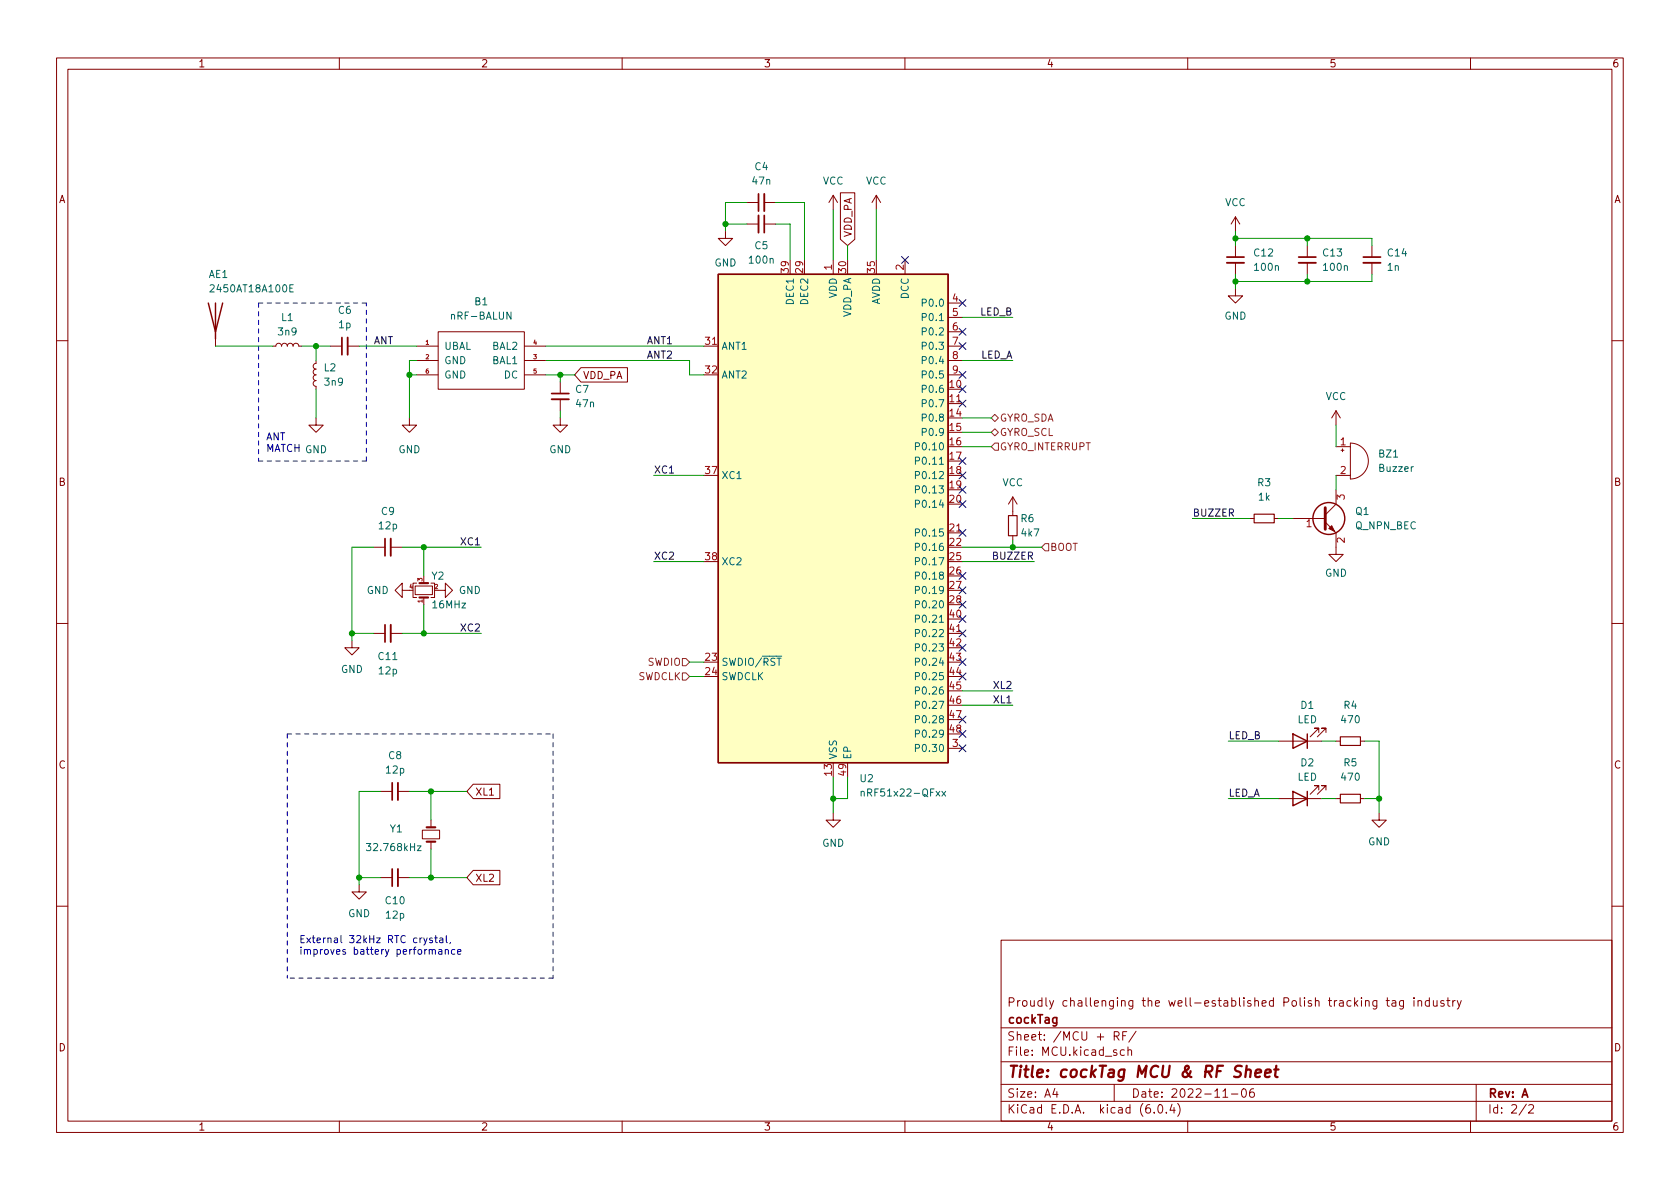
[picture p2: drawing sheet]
<svg xmlns="http://www.w3.org/2000/svg" width="297mm" height="210mm" viewBox="0 0 297 210" stroke-linecap="round" stroke-linejoin="round" font-family="sans-serif">
<g fill="none" stroke="#840000" stroke-width=".18">
<path d="M10 10.2h277v190.1h-277zM12 12.2h273v186.1h-273zM60 10.2v2M110 10.2v2M160 10.2v2M210 10.2v2M260 10.2v2M132.1 35.8h2M132.1 39.6h2M135.1 35.8h2.1M135.1 39.6h2.1M147.3 34.5l-.7 1.3"/>
<path d="M147.3 34.5v2.6M147.3 34.5l.8 1.3M148.6 34.1h2.5v8.2l-1.2 1.1-1.3-1.1zM154.9 34.5l-.7 1.3M154.9 34.5v2.6M154.9 34.5l.8 1.3M218.4 38.3l-.7 1.3M218.4 38.3v2.6M218.4 38.3l.8 1.3M38.1 58.7v2.5M77.5 58.7h15.2v10.1h-15.2zM128.3 40.9v1.3h1.2l-1.2 1.2-1.3-1.2h1.3"/>
<path d="M147.3 46v2.5M160 46v2.5M167.6 53.6h2.6M167.6 56.1h2.6M167.6 58.7h2.6M218.4 51v1.3h1.3l-1.3 1.3-1.2-1.3h1.2M218.4 43.4v2.1M218.4 46.5v2M231.1 43.4v2.1M231.1 46.5v2M242.6 43.4v2.1M242.6 46.5v2"/>
<path d="M10 60.2h2M48.3 61.2h.5l.1-.4 .4-.1 .3 .1 .2 .4 .1-.3 .3-.2 .4 .1 .2 .4 .2-.4 .4-.1 .3 .2 .1 .3 .2-.4 .3-.1 .4 .1 .1 .4h.5M55.9 63.7v.6l-.4 .1-.1 .4 .1 .3 .4 .2-.3 .1-.2 .3 .1 .4 .4 .2-.4 .2-.1 .4 .2 .3 .3 .1-.4 .2-.1 .3 .1 .4 .4 .1v.5M55.9 73.9v1.3h-1.3l1.3 1.2 1.2-1.2h-1.2M58.4 61.2h2.1M61.5 61.2h2M72.4 73.9v1.3h-1.3l1.3 1.2 1.3-1.2h-1.3M73.7 61.2h3.8M73.7 63.7h3.8M73.7 66.3h3.8M92.7 61.2h3.8M92.7 63.7h3.8"/>
<path d="M92.7 66.3h3.8M99.1 73.9v1.3h-1.3l1.3 1.2 1.2-1.2h-1.2M99.1 67.6v2M99.1 70.6v2M102.7 65h8.2v2.6h-8.2l-1.1-1.3zM124.5 61.2h2.5M167.6 61.2h2.6M167.6 71.4h2.6M167.6 63.7h2.6M167.6 66.3h2.6M236.2 72.6v2.6M236.2 79h2.6"/>
<path d="M236.2 72.6l-.7 1.3M236.2 72.6l.8 1.3M237.1 79.6h.5M237.4 79.4v.5M238.8 78.4a3.2 3.2 0 0 1 3.1 3.1 3.2 3.2 0 0 1-3.1 3.2zM285 60.2h2M66 96.8h2.1M69.1 96.8h2M167.6 94.2h2.6M179.1 87.9v3.3M179.1 94.7v.8M179.1 87.9l-.8 1.2"/>
<path d="M179.1 87.9l.7 1.2M221 91.7h.7M225.3 91.7h.8M228.6 91.7h5.7M234.3 92.3l1.9 1.9v3.8h1.3l-1.3 1.3-1.3-1.3h1.3M236.2 86.6v2.5l-1.9 2M236.2 84.1h2.6M10 110.2h2M62.2 113.3v1.2h1.3l-1.3 1.3-1.2-1.3h1.2M66 112h2.1M69.1 112h2M71.1 104.4v-1.3l-1.3 1.3 1.3 1.3v-1.3h1.3"/>
<path d="M73.4 103.6h3.1v1.6h-3.1zM73.7 103.1h-.7v2.6h.7M74.9 101.8v1.3M74.9 105.7v1.2M76.2 103.1h.6v2.6h-.6M77.5 104.4h1.2v-1.3l1.3 1.3-1.3 1.3v-1.3M167.6 112h2.6M285 110.2h2M67.3 139.9h2M70.4 139.9h2M83.7 138.7h4.7v2.5h-4.7l-1.2-1.3zM167.6 132.3h2.6"/>
<path d="M226.1 131.1h7.6M233.2 139.7v-.8h-.8h.8l-1.6 1.6M233.2 129.5v-.7h-.8h.8l-1.6 1.5M234.4 139.7v-.8h-.7h.7l-1.5 1.6M234.4 129.5v-.7h-.7h.7l-1.5 1.5M236.2 131.1h.8M240.5 131.1h.8M63.5 156.5v1.2h1.3l-1.3 1.3-1.3-1.3h1.3M67.3 155.2h2M70.4 155.2h2M74.7 146.8h3v1.5h-3zM76.2 145v1.3"/>
<path d="M76.2 148.8v1.3M83.7 153.9h4.7v2.6h-4.7l-1.2-1.3zM147.3 143.8v1.2h1.3l-1.3 1.3-1.3-1.3h1.3M226.1 141.2h7.6M236.2 141.2h.8M240.5 141.2h.8M243.8 143.8v1.2h1.3l-1.3 1.3-1.2-1.3h1.2M10 160.2h2M177 166.3h108v32h-108zM241.4 177.1l.2-.2 .4 .1 .1 .9M241.4 176.9v1M243.4 176.9v1.2l-.3 .3h-.3"/>
<path d="M243.4 177l-.4-.1-.3 .3v.4l.2 .3h.5M245.1 176.9h.5M245.3 176.4v1.3l.3 .2M246.1 177h.6l.1 .9M246.8 177.3l-.5 .1a.29 .29 0 0 0-.2 .2 .29 .29 0 0 0 .2 .3h.5M248.1 176.9v1.2l-.2 .3h-.4M248.1 177l-.4-.1-.3 .3v.4l.2 .3h.5M250 176.4v.2M250 176.9v1M250.7 177.1l.2-.2 .4 .1 .1 .9M250.7 176.9v1M252.7 177l-.4-.1-.3 .3v.4l.1 .3h.6"/>
<path d="M252.7 176.4v1.5M253.4 176.9l.1 1h.4l.2-.1M254.1 176.9v1M255.3 177l-.4-.1-.2 .2 .1 .3 .5 .1v.4h-.6M255.8 176.9h.6M256 176.4v1.3l.4 .2M256.9 176.9v1M257.3 176.9l-.3 .1-.1 .2M257.6 176.9l.4 1M258.4 176.9l-.5 1.4-.3 .1M285 160.2h2M60 198.3v2"/>
<path d="M110 198.3v2M160 198.3v2M177 194.8h108M177 191.8h108M177 187.8h108M177 181.8h108M186.5 192.5l-.4 1h1M186.9 193v1M197 191.8v3M197 183.2l.7-.1 .2-.2-.1-.3-.2-.2h-.6v1.5M197.4 183.2l.5 .7M198.5 183.1h.5"/>
<path d="M198.8 185.7l-.4-.1-.3 .3v.4l.1 .3h.6M199.2 182.4h-.7v1.5M199.4 185.8l.2-.2 .4 .1 .1 .9M199.4 185.1v1.5M200.9 182.4l-1.3 1.9M204.1 196.7v.1M204.9 195.4l.2-.1a.81 .81 0 0 1 .6 .7 .81 .81 0 0 1-.3 .8h-.2a.81 .81 0 0 1-.6-.6 .81 .81 0 0 1 .3-.8zM206.2 196.7v.1M207.2 195.3l-.3 1h.9M207.6 195.8v1M208.2 195.1a1.72 1.72 0 0 1 0 2.3M210 198.3v2"/>
<path d="M216.2 194h.9M217.7 193.5h1.2M219.7 192.6l.2-.1a.81 .81 0 0 1 .5 .7 .81 .81 0 0 1-.3 .8h-.1a.81 .81 0 0 1-.6-.6 .81 .81 0 0 1 .3-.8zM221.6 192.5a.59 .59 0 0 0-.7 .7v.5l.2 .3h.4l.2-.1 .1-.5-.2-.2-.4-.1-.3 .3M260 198.3v2M261 191.8v6.5M269.9 195.3l-1.3 1.9M270.3 195.5l.6-.2 .2 .2 .1 .3-1 1h1"/>
</g>
<path d="M220.3 189.3a.49 .49 0 0 1 .9 .1l-.2 1.1M222 189.8l1-.2-.1-.4-.2-.1-.6 .1-.2 1 .3 .3 .6-.1M223.7 189.8l1-.2-.1-.4-.5-.1-.4 .3v1l.2 .1 .6-.1M225.3 189.1h.8M225.7 188.5l-.2 1.7v.2l.4 .1" fill="none" stroke="#840000" stroke-width=".4"/>
<g fill="none" stroke="#840000" stroke-width=".25">
<path d="M36.8 53.6l1.3 5.1 1.3-5.1M38.1 53.6v6.3M127 48.5h40.6v86.4h-40.6zM228.6 139.9l2.5 1.3-2.5 1.3zM228.6 129.8l2.5 1.3-2.5 1.2zM231.1 129.8v2.5M231.1 139.9v2.6"/>
<circle cx="234.9" cy="91.7" r="2.82"/>
</g>
<g fill="none" stroke="#006464" stroke-width=".18">
<path d="M37.2 50.5l.4-.1 .3 .3-.8 .9h.8M51.2 51h.5M51.8 50.4h-.6v1.2h.6M90.4 55.2v1.2l-.8-1.2v1.2M161.9 79l.6-.1 .1-.2-.1-.3-.6-.1v1.3M161.9 81.5l.6-.1 .1-.1-.1-.3-.6-.2v1.3M161.9 84h.6l.1-.2-.1-.3-.6-.1v1.2M161.9 86.6l.6-.1 .1-.2-.1-.3-.6-.1v1.3M161.9 89.1h.6l.1-.2-.1-.3-.6-.1v1.2M161.9 94.2l.6-.1 .1-.1-.1-.3-.6-.2v1.3M161.9 96.7h.6l.1-.2-.1-.3-.6-.1v1.2M161.9 99.3l.6-.1 .1-.2-.1-.3-.6-.1v1.3"/>
<path d="M161.9 101.8h.6l.1-.2-.1-.3-.6-.1v1.2M161.9 104.4l.6-.1 .1-.2-.1-.3-.6-.1v1.3M161.9 106.9l.6-.1 .1-.1-.1-.3-.6-.2v1.3M161.9 109.4h.6l.1-.2-.1-.3-.6-.1v1.2M161.9 112l.6-.1 .1-.2-.1-.3-.6-.1v1.3M161.9 114.5h.6l.1-.2-.1-.3-.6-.1v1.2M161.9 117.1l.6-.1 .1-.2-.1-.3-.6-.1v1.3M161.9 119.6l.6-.1 .1-.1-.1-.3-.6-.2v1.3M152.3 139.9v.9M161.9 132.3l.6-.1 .1-.1-.1-.3-.6-.2v1.3M161.9 122.1h.6l.1-.2-.1-.3-.6-.1v1.2M161.9 124.7l.6-.1 .1-.2-.1-.3-.6-.1v1.3"/>
<path d="M161.9 127.2h.6l.1-.2-.1-.3-.6-.1v1.2M161.9 129.8l.6-.1 .1-.2-.1-.3-.6-.1v1.3M166.5 139.9l.7 .9M167.2 139.9l-.7 .9M64.8 149.2h.8l-.5 .4 .4 .2v.5l-.2 .1-.5-.1M73.8 149.6h.7l-.7 .8h.7M152.3 140.1l.1-.2 .3 .1 .1 .8"/>
</g>
<path d="M134.1 38.1v3M135.1 34.3v3M61.5 59.7v3M216.9 46.5h3.1M229.6 46.5h3.1M241 46.5h3.1M97.5 70.6h3.1M69.1 95.2v3.1M69.1 110.5v3M70.4 138.4v3.1M70.4 153.7v3" fill="none" stroke="#840000" stroke-width=".33"/>
<path d="M134.1 34.3v3M135.1 38.1v3M60.5 59.7v3M216.9 45.5h3.1M229.6 45.5h3.1M241 45.5h3.1M97.5 69.6h3.1M68.1 95.2v3.1M68.1 110.5v3M69.3 138.4v3.1M69.3 153.7v3" fill="none" stroke="#840000" stroke-width=".3"/>
<path d="M178.3 91.2h1.5v3.5h-1.5zM221.7 90.9h3.6v1.6h-3.6zM237 130.3h3.5v1.5h-3.5zM237 140.5h3.5v1.5h-3.5z" fill="none" stroke="#840000" stroke-width=".2"/>
<path d="M74.2 105.7h1.5M74.2 103.1h1.5M75.4 148.8h1.6M75.4 146.3h1.6" fill="none" stroke="#840000" stroke-width=".38"/>
<path d="M234.3 89.8v3.8" fill="none" stroke="#840000" stroke-width=".51"/>
<path d="M234.9 93.5l.6-.5 .5 1z" fill="#840000" stroke="#840000" stroke-width=".18"/>
<path d="M127 48.5h40.6v86.4h-40.6z" fill="#ffffc2" stroke="#ffffc2" stroke-width=".18"/>
<path d="M175.3 76.4l.6-.6 .6 .6-.6 .7zM175.3 79l.6-.6h.6v1.2h-.6zM175.3 73.9l.6-.6 .6 .6-.6 .6zM184.8 96.1h.6v1.3h-.6l-.7-.6zM120.6 119h.7l.6 .6-.6 .7h-.7zM120.6 116.5h.7l.6 .6-.6 .6h-.7z" fill="none" stroke="#725600" stroke-width=".18"/>
<g fill="none" stroke="#0000c2" stroke-width=".18">
<path d="M75.5 165.9l-.4 1.1-.2 .1M76.4 165.9h-.3l-.2 .1 .1 .2 .4 .1v.3h-.5M76.4 168.1l.2-.2 .3 .1 .1 .7M76.9 165.9h.4M77 165.4v1.1l.3 .2M77.6 168h.5v.7M77.8 165.9h.4l.1 .8M78.1 168.2l-.4 .1-.2 .1 .2 .3h.4M78.3 166.2h-.4l-.2 .2 .2 .3 .4-.1M78.7 168l.2-.1 .3 .1 .1 .7M78.7 167.9v.8M78.9 165.4v1.1l.2 .2"/>
<path d="M79.6 166.6l-.1 .3M80.4 168l-.3-.1-.3 .2 .1 .6h.5M80.9 168.3l.6-.1v-.2l-.4-.1-.2 .2 .1 .6h.5"/>
</g>
<path d="M45.7 53.6v27.9M45.7 53.6h19.1M45.7 81.5h19.1M64.8 81.5v-27.9M50.8 129.8h47M50.8 129.8v43.2M97.8 129.8v43.2M97.8 173h-47" fill="none" stroke="#0000c2" stroke-width=".18" stroke-dasharray=".8 .8"/>
<g fill="none" stroke="#009600" stroke-width=".18">
<path d="M128.3 39.6h3.8M132.1 35.8h-3.8v5.1M137.2 39.6h2.5v6.4M137.2 35.8h5v10.2M147.3 37.1v8.9M154.9 37.1v8.9M149.9 43.4v2.6M170.2 56.1h8.9M218.4 42.2h24.2v1.2M218.4 40.9v2.5M218.4 48.5v2.5M231.1 42.2v1.2"/>
<path d="M231.1 48.5v1.3M242.6 48.5v1.3h-24.2M38.1 61.2h10.2M53.3 61.2h5.1M55.9 61.2v2.5M55.9 68.8v5.1M63.5 61.2h10.2M72.4 66.3h1.3M73.7 63.7h-1.3v10.2M96.5 63.7h25.4v2.6h2.6M96.5 61.2h28M96.5 66.3h5.1"/>
<path d="M99.1 66.3v1.3M99.1 72.6v1.3M170.2 63.7h8.9M170.2 76.4h5.1M170.2 73.9h5.1M170.2 79h5.1M236.2 75.2v3.8M66 96.8h-3.8v16.5M71.1 96.8h14M74.9 96.8v5M115.6 84.1h8.9M115.6 99.3h8.9"/>
<path d="M170.2 96.8h13.9M170.2 99.3h12.7M179.1 95.5v1.3M210.8 91.7h10.2M226.1 91.7h2.5M236.2 84.1v2.5M62.2 112h3.8M71.1 112h14M74.9 106.9v5.1M121.9 119.6h2.6M121.9 117.1h2.6M67.3 139.9h-3.8v16.6"/>
<path d="M72.4 139.9h10.1M76.2 139.9v5.1M147.3 137.4v6.4M149.9 137.4v3.8h-2.6M170.2 124.7h8.9M170.2 122.2h8.9M217.2 131.1h8.9M233.7 131.1h2.5M241.3 131.1h2.5v12.7M63.5 155.2h3.8M72.4 155.2h10.1M76.2 150.1v5.1"/>
<path d="M217.2 141.2h8.9M233.7 141.2h2.5M241.3 141.2h2.5"/>
</g>
<g fill="none" stroke="#000084" stroke-width=".18">
<path d="M159.4 45.4l1.2 1.2M160.6 45.4l-1.2 1.2M169.6 53l1.2 1.2M169.6 58.1l1.2 1.2M170.8 53l-1.2 1.2M170.8 58.1l-1.2 1.2M169.6 65.7l1.2 1.2M169.6 60.6l1.2 1.2M169.6 70.8l1.2 1.2M169.6 68.2l1.2 1.2M170.8 65.7l-1.2 1.2M170.8 60.6l-1.2 1.2"/>
<path d="M170.8 70.8l-1.2 1.2M170.8 68.2l-1.2 1.2M169.6 80.9l1.2 1.2M169.6 83.5l1.2 1.2M169.6 86l1.2 1.2M169.6 93.6l1.2 1.2M169.6 88.5l1.2 1.3M170.8 80.9l-1.2 1.2M170.8 83.5l-1.2 1.2M170.8 86l-1.2 1.2M170.8 93.6l-1.2 1.2M170.8 88.5l-1.2 1.3"/>
<path d="M169.6 119l1.2 1.2M169.6 101.2l1.2 1.3M169.6 103.8l1.2 1.2M169.6 106.3l1.2 1.2M169.6 116.5l1.2 1.2M169.6 113.9l1.2 1.3M169.6 108.9l1.2 1.2M169.6 111.4l1.2 1.2M170.8 119l-1.2 1.2M170.8 101.2l-1.2 1.3M170.8 103.8l-1.2 1.2M170.8 106.3l-1.2 1.2"/>
<path d="M170.8 116.5l-1.2 1.2M170.8 113.9l-1.2 1.3M170.8 108.9l-1.2 1.2M170.8 111.4l-1.2 1.2M169.6 126.6l1.2 1.3M169.6 129.2l1.2 1.2M169.6 131.7l1.2 1.2M170.8 126.6l-1.2 1.3M170.8 129.2l-1.2 1.2M170.8 131.7l-1.2 1.2"/>
</g>
<g fill="#009600" stroke="#009600" stroke-width=".18">
<circle cx="76.2" cy="139.9" r=".46"/>
<circle cx="76.2" cy="155.2" r=".46"/>
<circle cx="63.5" cy="155.2" r=".46"/>
<circle cx="147.3" cy="141.2" r=".46"/>
<circle cx="243.8" cy="141.2" r=".46"/>
<circle cx="74.9" cy="96.8" r=".46"/>
<circle cx="72.4" cy="66.3" r=".46"/>
<circle cx="128.3" cy="39.6" r=".46"/>
<circle cx="99.1" cy="66.3" r=".46"/>
<circle cx="218.4" cy="49.8" r=".46"/>
<circle cx="231.1" cy="49.8" r=".46"/>
<circle cx="231.1" cy="42.2" r=".46"/>
<circle cx="218.4" cy="42.2" r=".46"/>
<circle cx="62.2" cy="112" r=".46"/>
<circle cx="74.9" cy="112" r=".46"/>
<circle cx="55.9" cy="61.2" r=".46"/>
<circle cx="179.1" cy="96.8" r=".46"/>
</g>
<text font-size="2.8" fill="#840000" x="178" y="190.6">Title: cockTag MCU &amp; RF Sheet</text>
<g font-size="2.1" fill="#840000">
<text x="178" y="178">Proudly challenging the well-established Polish tracking tag industry</text>
<text x="178" y="184">Sheet: /MCU + RF/</text>
<text x="178" y="181">cockTag</text>
<text x="178" y="186.7">File: MCU.kicad_sch</text>
<text x="178" y="196.9">KiCad E.D.A. kicad (6.0.4)</text>
<text x="178" y="194.1">Size: A4</text>
<text x="200" y="194.1">Date: 2022-11-06</text>
<text x="263" y="194.1">Rev: A</text>
<text x="263" y="196.9">Id: 2/2</text>
</g>
<g font-size="1.8" fill="#840000">
<text x="35" y="11.9">1</text>
<text x="85" y="11.9">2</text>
<text x="135" y="11.9">3</text>
<text x="185" y="11.9">4</text>
<text x="235" y="11.9">5</text>
<text x="285" y="11.9">6</text>
<text x="10.3" y="35.9">A</text>
<text x="285.3" y="35.9">A</text>
<text x="150.6" y="42" transform="rotate(-90 150.6 42)">VDD_PA</text>
<text x="103" y="67">VDD_PA</text>
<text x="10.3" y="85.9">B</text>
<text x="285.3" y="85.9">B</text>
<text x="10.3" y="135.9">C</text>
<text x="285.3" y="135.9">C</text>
<text x="84" y="140.7">XL1</text>
<text x="84" y="155.9">XL2</text>
<text x="10.3" y="185.9">D</text>
<text x="285.3" y="185.9">D</text>
<text x="35" y="199.9">1</text>
<text x="85" y="199.9">2</text>
<text x="135" y="199.9">3</text>
<text x="185" y="199.9">4</text>
<text x="235" y="199.9">5</text>
<text x="285" y="199.9">6</text>
</g>
<g font-size="1.8" fill="#006464">
<text x="133.1" y="32.6">47n</text>
<text x="133.5" y="30.1">C4</text>
<text x="145.5" y="32.6">VCC</text>
<text x="153.1" y="32.6">VCC</text>
<text x="216.6" y="36.4">VCC</text>
<text x="126.3" y="47.1">GND</text>
<text x="132.6" y="46.6">100n</text>
<text x="133.5" y="44.1">C5</text>
<text x="221.8" y="45.3">C12</text>
<text x="221.9" y="47.9">100n</text>
<text x="234" y="45.3">C13</text>
<text x="234.1" y="47.9">100n</text>
<text x="245.3" y="47.9">1n</text>
<text x="245.4" y="45.3">C14</text>
<text x="36.9" y="49.1">AE1</text>
<text x="37.7" y="51.7">2450AT18A100E</text>
<text x="84" y="54">B1</text>
<text x="140.3" y="53.7" transform="rotate(-90 140.3 53.7)">DEC1</text>
<text x="142.9" y="53.7" transform="rotate(-90 142.9 53.7)">DEC2</text>
<text x="148" y="52.8" transform="rotate(-90 148 52.8)">VDD</text>
<text x="160.7" y="52.8" transform="rotate(-90 160.7 52.8)">DCC</text>
<text x="49.3" y="59.3">3n9</text>
<text x="49.8" y="56.8">L1</text>
<text x="59.8" y="55.5">C6</text>
<text x="59.9" y="58">1p</text>
<text x="80" y="56.5">nRF-BALUN</text>
<text x="150.5" y="56.2" transform="rotate(-90 150.5 56.2)">VDD_PA</text>
<text x="155.6" y="54" transform="rotate(-90 155.6 54)">AVDD</text>
<text x="163.5" y="54.2">P0.0</text>
<text x="163.5" y="56.8">P0.1</text>
<text x="163.5" y="59.3">P0.2</text>
<text x="216.5" y="56.5">GND</text>
<text x="57.3" y="65.7">L2</text>
<text x="78.5" y="61.8">UBAL</text>
<text x="78.5" y="64.4">GND</text>
<text x="87.1" y="64.4">BAL1</text>
<text x="87.1" y="61.8">BAL2</text>
<text x="127.5" y="61.8">ANT1</text>
<text x="163.5" y="61.8">P0.3</text>
<text x="163.5" y="64.4">P0.4</text>
<text x="57.5" y="68.2">3n9</text>
<text x="78.5" y="66.9">GND</text>
<text x="89.1" y="66.9">DC</text>
<text x="101.8" y="69.5">C7</text>
<text x="127.5" y="66.9">ANT2</text>
<text x="163.5" y="69.5">P0.6</text>
<text x="163.5" y="66.9">P0.5</text>
<text x="234.4" y="70.7">VCC</text>
<text x="101.9" y="72">47n</text>
<text x="163.5" y="72">P0.7</text>
<text x="163.5" y="74.5">P0.8</text>
<text x="163.5" y="77.1">P0.9</text>
<text x="70.4" y="80.1">GND</text>
<text x="97.1" y="80.1">GND</text>
<text x="162.5" y="79.6">P0.10</text>
<text x="162.5" y="82.2">P0.11</text>
<text x="243.8" y="80.9">BZ1</text>
<text x="243.9" y="83.4">Buzzer</text>
<text x="127.5" y="84.7">XC1</text>
<text x="162.5" y="84.7">P0.12</text>
<text x="162.5" y="87.2">P0.13</text>
<text x="162.5" y="89.8">P0.14</text>
<text x="177.2" y="86">VCC</text>
<text x="222.4" y="86">R3</text>
<text x="222.5" y="88.5">1k</text>
<text x="67.1" y="93.6">12p</text>
<text x="67.5" y="91.1">C9</text>
<text x="162.5" y="94.9">P0.15</text>
<text x="180.5" y="92.3">R6</text>
<text x="180.7" y="94.9">4k7</text>
<text x="239.6" y="93.6">Q_NPN_BEC</text>
<text x="239.7" y="91.1">Q1</text>
<text x="127.5" y="99.9">XC2</text>
<text x="162.5" y="97.4">P0.16</text>
<text x="162.5" y="99.9">P0.17</text>
<text x="234.3" y="102">GND</text>
<text x="64.8" y="105">GND</text>
<text x="76.3" y="102.5">Y2</text>
<text x="76.6" y="107.6">16MHz</text>
<text x="81.1" y="105">GND</text>
<text x="162.5" y="102.5">P0.18</text>
<text x="162.5" y="105">P0.19</text>
<text x="162.5" y="107.6">P0.20</text>
<text x="162.5" y="110.1">P0.21</text>
<text x="162.5" y="112.6">P0.22</text>
<text x="60.3" y="119">GND</text>
<text x="67" y="116.7">C11</text>
<text x="67.1" y="119.2">12p</text>
<text x="127.5" y="117.7">SWDIO/~{RST}</text>
<text x="162.5" y="115.2">P0.23</text>
<text x="162.5" y="117.7">P0.24</text>
<text x="127.5" y="120.3">SWDCLK</text>
<text x="162.5" y="120.3">P0.25</text>
<text x="162.5" y="122.8">P0.26</text>
<text x="162.5" y="125.3">P0.27</text>
<text x="230" y="125.3">D1</text>
<text x="237.6" y="125.3">R4</text>
<text x="162.5" y="127.9">P0.28</text>
<text x="162.5" y="130.4">P0.29</text>
<text x="229.4" y="127.9">LED</text>
<text x="237.3" y="127.9">470</text>
<text x="68.3" y="136.8">12p</text>
<text x="68.7" y="134.2">C8</text>
<text x="148" y="134.4" transform="rotate(-90 148 134.4)">VSS</text>
<text x="150.5" y="134.4" transform="rotate(-90 150.5 134.4)">EP</text>
<text x="162.5" y="133">P0.30</text>
<text x="230" y="135.5">D2</text>
<text x="237.6" y="135.5">R5</text>
<text x="152.1" y="138.3">U2</text>
<text x="153" y="140.8">nRF51x22-QFxx</text>
<text x="229.4" y="138">LED</text>
<text x="237.3" y="138">470</text>
<text x="69" y="147.2">Y1</text>
<text x="145.4" y="149.7">GND</text>
<text x="241.9" y="149.5">GND</text>
<text x="65.3" y="150.5">32.768kHz</text>
<text x="68.2" y="159.9">C10</text>
<text x="61.5" y="162.2">GND</text>
<text x="68.3" y="162.4">12p</text>
</g>
<g font-size="1.8" fill="#a90000">
<text x="147.1" y="47.7" transform="rotate(-90 147.1 47.7)">1</text>
<text x="159.8" y="47.7" transform="rotate(-90 159.8 47.7)">2</text>
<text x="139.4" y="48.2" transform="rotate(-90 139.4 48.2)">39</text>
<text x="142" y="48.2" transform="rotate(-90 142 48.2)">29</text>
<text x="149.6" y="48.2" transform="rotate(-90 149.6 48.2)">30</text>
<text x="154.7" y="48.2" transform="rotate(-90 154.7 48.2)">35</text>
<text x="168.4" y="53.3">4</text>
<text x="168.4" y="55.9">5</text>
<text x="168.4" y="58.4">6</text>
<text x="124.7" y="61">31</text>
<text x="168.4" y="61">7</text>
<text x="168.4" y="63.5">8</text>
<text x="124.7" y="66">32</text>
<text x="167.9" y="68.6">10</text>
<text x="167.9" y="71.1">11</text>
<text x="168.4" y="66">9</text>
<text x="167.9" y="73.7">14</text>
<text x="167.9" y="76.2">15</text>
<text x="124.7" y="83.8">37</text>
<text x="167.9" y="78.7">16</text>
<text x="167.9" y="81.3">17</text>
<text x="167.9" y="83.8">18</text>
<text x="237" y="78.7">1</text>
<text x="237" y="83.8">2</text>
<text x="167.9" y="86.4">19</text>
<text x="167.9" y="88.9">20</text>
<text x="237.7" y="88.4" transform="rotate(-90 237.7 88.4)">3</text>
<text x="167.9" y="94">21</text>
<text x="231" y="93.2">1</text>
<text x="237.7" y="96" transform="rotate(-90 237.7 96)">2</text>
<text x="124.7" y="99.1">38</text>
<text x="167.9" y="96.5">22</text>
<text x="167.9" y="99.1">25</text>
<text x="167.9" y="101.6">26</text>
<text x="167.9" y="104.1">27</text>
<text x="167.9" y="106.7">28</text>
<text x="167.9" y="109.2">40</text>
<text x="167.9" y="111.8">41</text>
<text x="124.7" y="116.8">23</text>
<text x="124.7" y="119.4">24</text>
<text x="167.9" y="114.3">42</text>
<text x="167.9" y="116.8">43</text>
<text x="167.9" y="119.4">44</text>
<text x="167.9" y="121.9">45</text>
<text x="167.9" y="124.5">46</text>
<text x="167.9" y="127">47</text>
<text x="167.9" y="129.5">48</text>
<text x="147.1" y="137.1" transform="rotate(-90 147.1 137.1)">13</text>
<text x="149.6" y="137.1" transform="rotate(-90 149.6 137.1)">49</text>
<text x="168.4" y="132.1">3</text>
</g>
<g font-size="1.8" fill="#0f0f0f">
<text x="173.3" y="55.8">LED_B</text>
<text x="66" y="60.9">ANT</text>
<text x="114.3" y="60.9">ANT1</text>
<text x="114.3" y="63.4">ANT2</text>
<text x="173.3" y="63.4">LED_A</text>
<text x="115.6" y="83.7">XC1</text>
<text x="210.8" y="91.3">BUZZER</text>
<text x="81.6" y="96.4">XC1</text>
<text x="115.6" y="99">XC2</text>
<text x="175.7" y="99">BUZZER</text>
<text x="81.6" y="111.7">XC2</text>
<text x="175.8" y="124.4">XL1</text>
<text x="175.8" y="121.8">XL2</text>
<text x="217.2" y="130.7">LED_B</text>
<text x="217.2" y="140.9">LED_A</text>
</g>
<g font-size="1.8" fill="#0000c2">
<text x="47" y="77.9">ANT</text>
<text x="47" y="79.9">MATCH GND</text>
<text x="52.8" y="166.8">External 32kHz RTC crystal,</text>
<text x="52.8" y="168.8">improves battery performance</text>
</g>
<g font-size="1.8" fill="#725600">
<text x="176.7" y="77.1">GYRO_SCL</text>
<text x="176.7" y="74.5">GYRO_SDA</text>
<text x="176.7" y="79.6">GYRO_INTERRUPT</text>
<text x="185.6" y="97.4">BOOT</text>
<text x="114.5" y="117.7">SWDIO</text>
<text x="112.7" y="120.3">SWDCLK</text>
</g>
<g font-size="1.1" fill="#a90000">
<text x="75.3" y="61">1</text>
<text x="75.3" y="63.5">2</text>
<text x="94.3" y="63.5">3</text>
<text x="94.3" y="61">4</text>
<text x="75.3" y="66">6</text>
<text x="94.3" y="66">5</text>
<text x="72.4" y="104.1">4</text>
<text x="74.7" y="106.6" transform="rotate(-90 74.7 106.6)">1</text>
<text x="74.7" y="102.8" transform="rotate(-90 74.7 102.8)">3</text>
<text x="76.9" y="104.1">2</text>
</g>
</svg>
